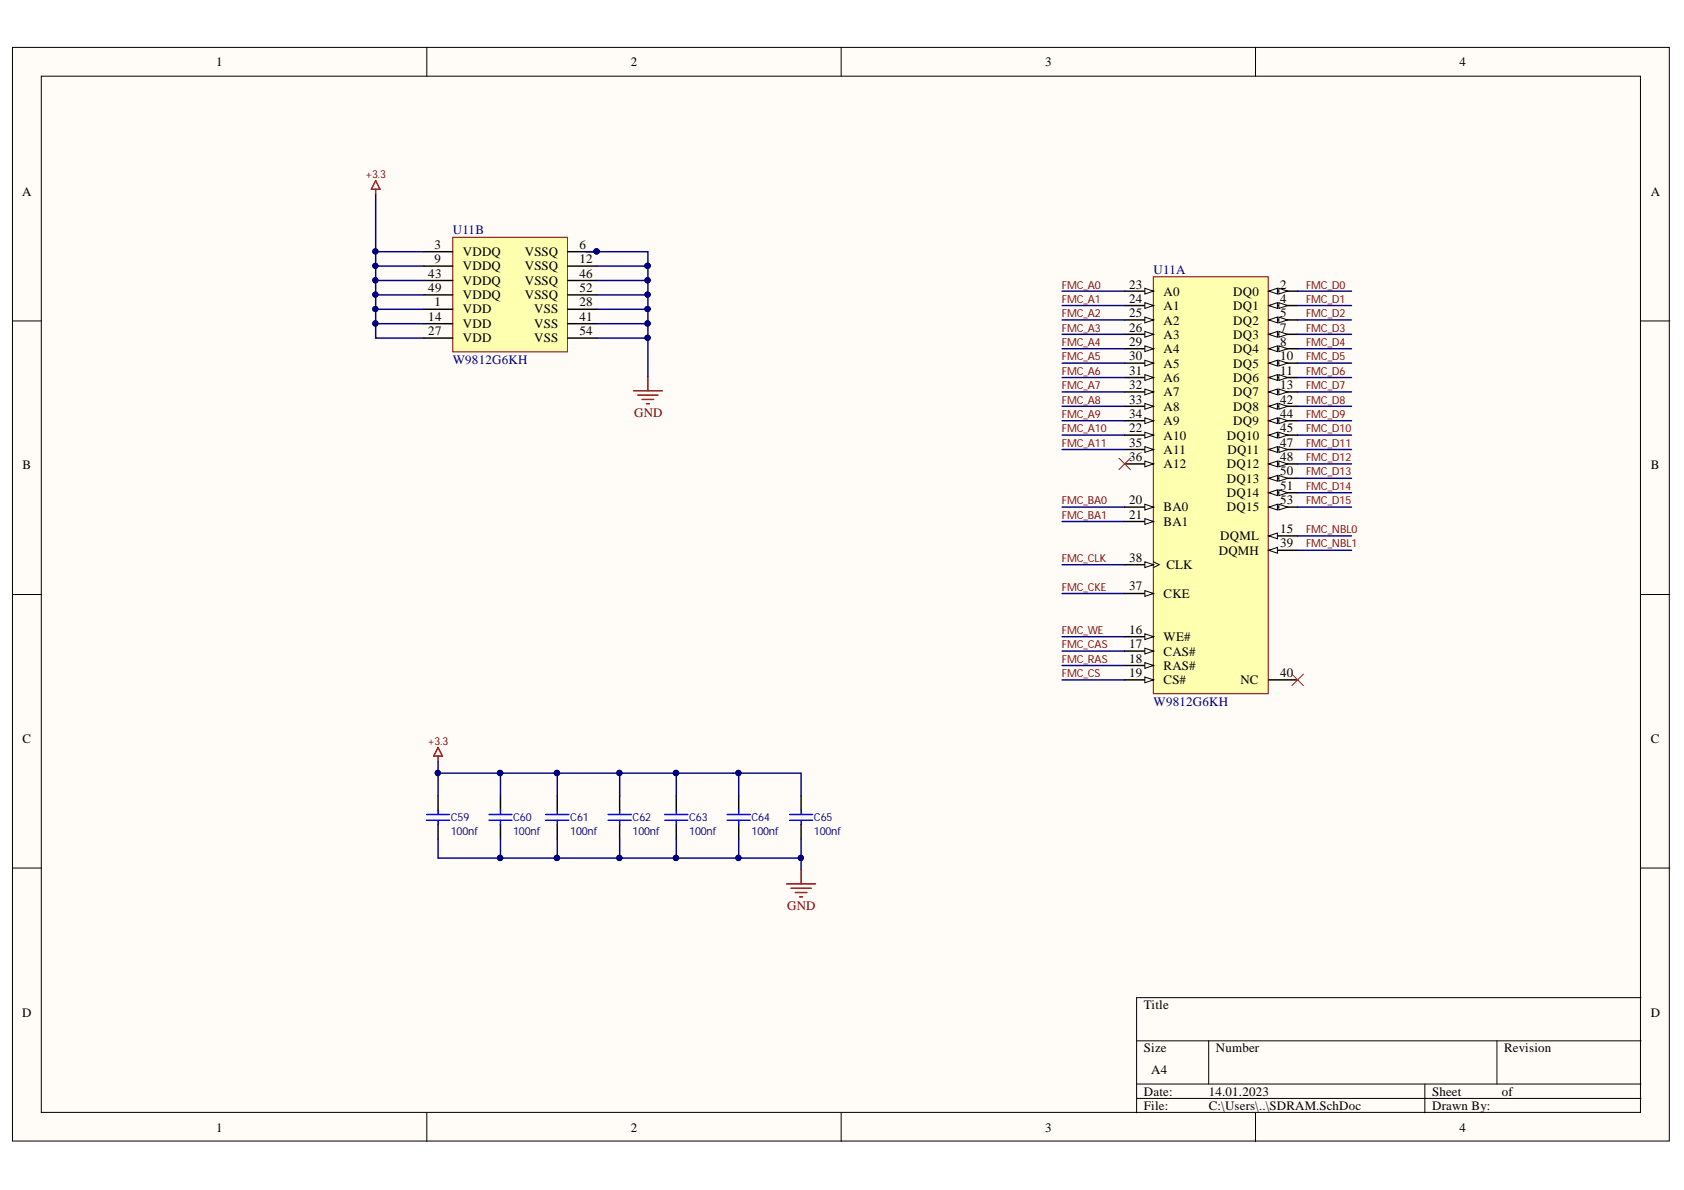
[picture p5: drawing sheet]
<svg xmlns="http://www.w3.org/2000/svg" width="297mm" height="210mm" viewBox="0 0 297 210" stroke-linecap="round" stroke-linejoin="round" font-family="sans-serif">
<g fill="#fffcf8" stroke="#000" stroke-width=".18">
<path d="M2.2 8.4h292.2v192.9h-292.2z"/>
<path d="M7.3 13.4h282.1v182.8h-282.1z"/>
</g>
<g fill="none" stroke="#000" stroke-width=".18">
<path d="M75.3 8.4v5M148.4 8.4v5M221.5 8.4v5M2.2 56.6h5.1M289.5 56.6h5M2.2 104.9h5.1M289.5 104.9h5M2.2 153.1h5.1M289.5 153.1h5M289.5 176h-89v20.3M75.3 196.3v5.1M148.4 196.3v5.1"/>
<path d="M200.5 183.6h89M200.5 191.2h89M200.5 193.8h89M213.2 183.6v7.6M221.5 196.3v5.1M251.3 191.2v5.1M264 183.6v7.6"/>
</g>
<path d="M203.4 48.8h20.3v73.6h-20.3z" fill="#ffffb0" stroke="#800000" stroke-width=".18"/>
<path d="M223.8 51.4h5.1" fill="none" stroke="#000" stroke-width=".25"/>
<path d="M223.8 51.4l1.5-.6v1.1z" fill="#fffcf8"/>
<path d="M223.8 51.4l1.5-.6v1.1z" fill="none" stroke="#000" stroke-width=".18"/>
<path d="M225.6 50.8l1.5 .6-1.5 .5z" fill="#fffcf8"/>
<path d="M225.6 50.8l1.5 .6-1.5 .5z" fill="none" stroke="#000" stroke-width=".18"/>
<path d="M223.8 53.9h5.1" fill="none" stroke="#000" stroke-width=".25"/>
<path d="M223.8 53.9l1.5-.5v1z" fill="#fffcf8"/>
<path d="M223.8 53.9l1.5-.5v1z" fill="none" stroke="#000" stroke-width=".18"/>
<path d="M225.6 53.4l1.5 .5-1.5 .5z" fill="#fffcf8"/>
<path d="M225.6 53.4l1.5 .5-1.5 .5z" fill="none" stroke="#000" stroke-width=".18"/>
<path d="M223.8 56.4h5.1" fill="none" stroke="#000" stroke-width=".25"/>
<path d="M223.8 56.4l1.5-.5v1z" fill="#fffcf8"/>
<path d="M223.8 56.4l1.5-.5v1z" fill="none" stroke="#000" stroke-width=".18"/>
<path d="M225.6 55.9l1.5 .5-1.5 .5z" fill="#fffcf8"/>
<path d="M225.6 55.9l1.5 .5-1.5 .5z" fill="none" stroke="#000" stroke-width=".18"/>
<path d="M198.4 71.7h5.1" fill="none" stroke="#000" stroke-width=".25"/>
<path d="M201.9 71.2l1.6 .5-1.6 .5z" fill="#fffcf8"/>
<path d="M201.9 71.2l1.6 .5-1.6 .5z" fill="none" stroke="#000" stroke-width=".18"/>
<path d="M223.8 97.1h5.1" fill="none" stroke="#000" stroke-width=".25"/>
<path d="M223.8 97.1l1.5-.5v1z" fill="#fffcf8"/>
<path d="M223.8 97.1l1.5-.5v1z" fill="none" stroke="#000" stroke-width=".18"/>
<path d="M223.8 71.7h5.1M223.8 119.9h5.1" fill="none" stroke="#000" stroke-width=".25"/>
<path d="M223.8 71.7l1.5-.5v1z" fill="#fffcf8"/>
<path d="M223.8 71.7l1.5-.5v1z" fill="none" stroke="#000" stroke-width=".18"/>
<path d="M225.6 71.2l1.5 .5-1.5 .5z" fill="#fffcf8"/>
<path d="M225.6 71.2l1.5 .5-1.5 .5z" fill="none" stroke="#000" stroke-width=".18"/>
<path d="M223.8 74.2h5.1" fill="none" stroke="#000" stroke-width=".25"/>
<path d="M223.8 74.2l1.5-.5v1z" fill="#fffcf8"/>
<path d="M223.8 74.2l1.5-.5v1z" fill="none" stroke="#000" stroke-width=".18"/>
<path d="M225.6 73.7l1.5 .5-1.5 .5z" fill="#fffcf8"/>
<path d="M225.6 73.7l1.5 .5-1.5 .5z" fill="none" stroke="#000" stroke-width=".18"/>
<path d="M223.8 76.8h5.1" fill="none" stroke="#000" stroke-width=".25"/>
<path d="M223.8 76.8l1.5-.6v1.1z" fill="#fffcf8"/>
<path d="M223.8 76.8l1.5-.6v1.1z" fill="none" stroke="#000" stroke-width=".18"/>
<path d="M225.6 76.2l1.5 .6-1.5 .5z" fill="#fffcf8"/>
<path d="M225.6 76.2l1.5 .6-1.5 .5z" fill="none" stroke="#000" stroke-width=".18"/>
<path d="M223.8 79.3h5.1" fill="none" stroke="#000" stroke-width=".25"/>
<path d="M223.8 79.3l1.5-.5v1z" fill="#fffcf8"/>
<path d="M223.8 79.3l1.5-.5v1z" fill="none" stroke="#000" stroke-width=".18"/>
<path d="M225.6 78.8l1.5 .5-1.5 .5z" fill="#fffcf8"/>
<path d="M225.6 78.8l1.5 .5-1.5 .5z" fill="none" stroke="#000" stroke-width=".18"/>
<path d="M223.8 81.8h5.1" fill="none" stroke="#000" stroke-width=".25"/>
<path d="M223.8 81.8l1.5-.5v1z" fill="#fffcf8"/>
<path d="M223.8 81.8l1.5-.5v1z" fill="none" stroke="#000" stroke-width=".18"/>
<path d="M225.6 81.3l1.5 .5-1.5 .5z" fill="#fffcf8"/>
<path d="M225.6 81.3l1.5 .5-1.5 .5z" fill="none" stroke="#000" stroke-width=".18"/>
<path d="M223.8 84.4h5.1" fill="none" stroke="#000" stroke-width=".25"/>
<path d="M223.8 84.4l1.5-.5v1z" fill="#fffcf8"/>
<path d="M223.8 84.4l1.5-.5v1z" fill="none" stroke="#000" stroke-width=".18"/>
<path d="M225.6 83.9l1.5 .5-1.5 .5z" fill="#fffcf8"/>
<path d="M225.6 83.9l1.5 .5-1.5 .5z" fill="none" stroke="#000" stroke-width=".18"/>
<path d="M223.8 86.9h5.1" fill="none" stroke="#000" stroke-width=".25"/>
<path d="M223.8 86.9l1.5-.5v1z" fill="#fffcf8"/>
<path d="M223.8 86.9l1.5-.5v1z" fill="none" stroke="#000" stroke-width=".18"/>
<path d="M225.6 86.4l1.5 .5-1.5 .5z" fill="#fffcf8"/>
<path d="M225.6 86.4l1.5 .5-1.5 .5z" fill="none" stroke="#000" stroke-width=".18"/>
<path d="M223.8 89.4h5.1" fill="none" stroke="#000" stroke-width=".25"/>
<path d="M223.8 89.4l1.5-.5v1.1z" fill="#fffcf8"/>
<path d="M223.8 89.4l1.5-.5v1.1z" fill="none" stroke="#000" stroke-width=".18"/>
<path d="M225.6 88.9l1.5 .5-1.5 .6z" fill="#fffcf8"/>
<path d="M225.6 88.9l1.5 .5-1.5 .6z" fill="none" stroke="#000" stroke-width=".18"/>
<path d="M223.8 59h5.1" fill="none" stroke="#000" stroke-width=".25"/>
<path d="M223.8 59l1.5-.5v1z" fill="#fffcf8"/>
<path d="M223.8 59l1.5-.5v1z" fill="none" stroke="#000" stroke-width=".18"/>
<path d="M225.6 58.5l1.5 .5-1.5 .5z" fill="#fffcf8"/>
<path d="M225.6 58.5l1.5 .5-1.5 .5z" fill="none" stroke="#000" stroke-width=".18"/>
<path d="M223.8 61.5h5.1" fill="none" stroke="#000" stroke-width=".25"/>
<path d="M223.8 61.5l1.5-.5v1z" fill="#fffcf8"/>
<path d="M223.8 61.5l1.5-.5v1z" fill="none" stroke="#000" stroke-width=".18"/>
<path d="M225.6 61l1.5 .5-1.5 .5z" fill="#fffcf8"/>
<path d="M225.6 61l1.5 .5-1.5 .5z" fill="none" stroke="#000" stroke-width=".18"/>
<path d="M223.8 64.1h5.1" fill="none" stroke="#000" stroke-width=".25"/>
<path d="M223.8 64.1l1.5-.6v1.1z" fill="#fffcf8"/>
<path d="M223.8 64.1l1.5-.6v1.1z" fill="none" stroke="#000" stroke-width=".18"/>
<path d="M225.6 63.5l1.5 .6-1.5 .5z" fill="#fffcf8"/>
<path d="M225.6 63.5l1.5 .6-1.5 .5z" fill="none" stroke="#000" stroke-width=".18"/>
<path d="M223.8 66.6h5.1" fill="none" stroke="#000" stroke-width=".25"/>
<path d="M223.8 66.6l1.5-.5v1z" fill="#fffcf8"/>
<path d="M223.8 66.6l1.5-.5v1z" fill="none" stroke="#000" stroke-width=".18"/>
<path d="M225.6 66.1l1.5 .5-1.5 .5z" fill="#fffcf8"/>
<path d="M225.6 66.1l1.5 .5-1.5 .5z" fill="none" stroke="#000" stroke-width=".18"/>
<path d="M223.8 69.1h5.1" fill="none" stroke="#000" stroke-width=".25"/>
<path d="M223.8 69.1l1.5-.5v1z" fill="#fffcf8"/>
<path d="M223.8 69.1l1.5-.5v1z" fill="none" stroke="#000" stroke-width=".18"/>
<path d="M225.6 68.6l1.5 .5-1.5 .5z" fill="#fffcf8"/>
<path d="M225.6 68.6l1.5 .5-1.5 .5z" fill="none" stroke="#000" stroke-width=".18"/>
<path d="M223.8 94.5h5.1" fill="none" stroke="#000" stroke-width=".25"/>
<path d="M223.8 94.5l1.5-.5v1z" fill="#fffcf8"/>
<path d="M223.8 94.5l1.5-.5v1z" fill="none" stroke="#000" stroke-width=".18"/>
<path d="M198.4 76.8h5.1" fill="none" stroke="#000" stroke-width=".25"/>
<path d="M201.9 76.2l1.6 .6-1.6 .5z" fill="#fffcf8"/>
<path d="M201.9 76.2l1.6 .6-1.6 .5z" fill="none" stroke="#000" stroke-width=".18"/>
<path d="M198.4 51.4h5.1" fill="none" stroke="#000" stroke-width=".25"/>
<path d="M201.9 50.8l1.6 .6-1.6 .5z" fill="#fffcf8"/>
<path d="M201.9 50.8l1.6 .6-1.6 .5z" fill="none" stroke="#000" stroke-width=".18"/>
<path d="M198.4 53.9h5.1" fill="none" stroke="#000" stroke-width=".25"/>
<path d="M201.9 53.4l1.6 .5-1.6 .5z" fill="#fffcf8"/>
<path d="M201.9 53.4l1.6 .5-1.6 .5z" fill="none" stroke="#000" stroke-width=".18"/>
<path d="M198.4 56.4h5.1" fill="none" stroke="#000" stroke-width=".25"/>
<path d="M201.9 55.9l1.6 .5-1.6 .5z" fill="#fffcf8"/>
<path d="M201.9 55.9l1.6 .5-1.6 .5z" fill="none" stroke="#000" stroke-width=".18"/>
<path d="M198.4 59h5.1" fill="none" stroke="#000" stroke-width=".25"/>
<path d="M201.9 58.5l1.6 .5-1.6 .5z" fill="#fffcf8"/>
<path d="M201.9 58.5l1.6 .5-1.6 .5z" fill="none" stroke="#000" stroke-width=".18"/>
<path d="M198.4 61.5h5.1" fill="none" stroke="#000" stroke-width=".25"/>
<path d="M201.9 61l1.6 .5-1.6 .5z" fill="#fffcf8"/>
<path d="M201.9 61l1.6 .5-1.6 .5z" fill="none" stroke="#000" stroke-width=".18"/>
<path d="M198.4 64.1h5.1" fill="none" stroke="#000" stroke-width=".25"/>
<path d="M201.9 63.5l1.6 .6-1.6 .5z" fill="#fffcf8"/>
<path d="M201.9 63.5l1.6 .6-1.6 .5z" fill="none" stroke="#000" stroke-width=".18"/>
<path d="M198.4 66.6h5.1" fill="none" stroke="#000" stroke-width=".25"/>
<path d="M201.9 66.1l1.6 .5-1.6 .5z" fill="#fffcf8"/>
<path d="M201.9 66.1l1.6 .5-1.6 .5z" fill="none" stroke="#000" stroke-width=".18"/>
<path d="M198.4 69.1h5.1" fill="none" stroke="#000" stroke-width=".25"/>
<path d="M201.9 68.6l1.6 .5-1.6 .5z" fill="#fffcf8"/>
<path d="M201.9 68.6l1.6 .5-1.6 .5z" fill="none" stroke="#000" stroke-width=".18"/>
<path d="M198.4 74.2h5.1" fill="none" stroke="#000" stroke-width=".25"/>
<path d="M201.9 73.7l1.6 .5-1.6 .5z" fill="#fffcf8"/>
<path d="M201.9 73.7l1.6 .5-1.6 .5z" fill="none" stroke="#000" stroke-width=".18"/>
<path d="M198.4 79.3h5.1" fill="none" stroke="#000" stroke-width=".25"/>
<path d="M201.9 78.8l1.6 .5-1.6 .5z" fill="#fffcf8"/>
<path d="M201.9 78.8l1.6 .5-1.6 .5z" fill="none" stroke="#000" stroke-width=".18"/>
<path d="M198.4 81.8h5.1" fill="none" stroke="#000" stroke-width=".25"/>
<path d="M201.9 81.3l1.6 .5-1.6 .5z" fill="#fffcf8"/>
<path d="M201.9 81.3l1.6 .5-1.6 .5z" fill="none" stroke="#000" stroke-width=".18"/>
<path d="M198.4 104.7h5.1" fill="none" stroke="#000" stroke-width=".25"/>
<path d="M201.9 104.2l1.6 .5-1.6 .5z" fill="#fffcf8"/>
<path d="M203.5 99.1l1 .5-1 .5M201.9 104.2l1.6 .5-1.6 .5z" fill="none" stroke="#000" stroke-width=".18"/>
<path d="M198.4 99.6h5.1" fill="none" stroke="#000" stroke-width=".25"/>
<path d="M201.9 99.1l1.6 .5-1.6 .5z" fill="#fffcf8"/>
<path d="M201.9 99.1l1.6 .5-1.6 .5z" fill="none" stroke="#000" stroke-width=".18"/>
<path d="M198.4 89.4h5.1" fill="none" stroke="#000" stroke-width=".25"/>
<path d="M201.9 88.9l1.6 .5-1.6 .6z" fill="#fffcf8"/>
<path d="M201.9 88.9l1.6 .5-1.6 .6z" fill="none" stroke="#000" stroke-width=".18"/>
<path d="M198.4 92h5.1" fill="none" stroke="#000" stroke-width=".25"/>
<path d="M201.9 91.5l1.6 .5-1.6 .5z" fill="#fffcf8"/>
<path d="M201.9 91.5l1.6 .5-1.6 .5z" fill="none" stroke="#000" stroke-width=".18"/>
<path d="M198.4 112.3h5.1" fill="none" stroke="#000" stroke-width=".25"/>
<path d="M201.9 111.8l1.6 .5-1.6 .5z" fill="#fffcf8"/>
<path d="M201.9 111.8l1.6 .5-1.6 .5z" fill="none" stroke="#000" stroke-width=".18"/>
<path d="M198.4 114.8h5.1" fill="none" stroke="#000" stroke-width=".25"/>
<path d="M201.9 114.3l1.6 .5-1.6 .6z" fill="#fffcf8"/>
<path d="M201.9 114.3l1.6 .5-1.6 .6z" fill="none" stroke="#000" stroke-width=".18"/>
<path d="M198.4 117.4h5.1" fill="none" stroke="#000" stroke-width=".25"/>
<path d="M201.9 116.9l1.6 .5-1.6 .5z" fill="#fffcf8"/>
<path d="M201.9 116.9l1.6 .5-1.6 .5z" fill="none" stroke="#000" stroke-width=".18"/>
<path d="M198.4 119.9h5.1" fill="none" stroke="#000" stroke-width=".25"/>
<path d="M201.9 119.4l1.6 .5-1.6 .5z" fill="#fffcf8"/>
<path d="M201.9 119.4l1.6 .5-1.6 .5z" fill="none" stroke="#000" stroke-width=".18"/>
<path d="M197.4 80.8l2 2M199.4 80.8l-2 2M227.9 118.9l2 2M229.9 118.9l-2 2" fill="none" stroke="#f00" stroke-width=".18"/>
<path d="M79.9 41.9h20.2v20.2h-20.2z" fill="#ffffb0" stroke="#800000" stroke-width=".18"/>
<g fill="none" stroke="#000" stroke-width=".25">
<path d="M74.8 54.6h5.1M74.8 44.4h5.1M74.8 57.1h5.1M74.8 49.5h5.1M74.8 52h5.1M74.8 59.6h5.1M74.8 46.9h5.1M100.2 54.6h5.1M100.2 44.4h5.1M100.2 57.1h5.1M100.2 49.5h5.1M100.2 52h5.1"/>
<path d="M100.2 59.6h5.1M100.2 46.9h5.1M77.3 140.4v2.5M77.3 145.4v2.6M88.3 140.4v2.5M88.3 145.4v2.6M98.3 140.4v2.5M98.3 145.4v2.6M109.3 140.4v2.5M109.3 145.4v2.6M119.3 140.4v2.5M119.3 145.4v2.6"/>
<path d="M130.3 140.4v2.5M130.3 145.4v2.6M141.3 140.4v2.5M141.3 145.4v2.6"/>
</g>
<g fill="#000080" stroke="#000080" stroke-width=".18">
<circle cx="105.2" cy="44.3" r=".46"/>
<circle cx="114.2" cy="52" r=".46"/>
<circle cx="114.2" cy="49.4" r=".47"/>
<circle cx="66.2" cy="52" r=".46"/>
<circle cx="66.2" cy="49.4" r=".46"/>
<circle cx="66.2" cy="57.1" r=".46"/>
<circle cx="66.2" cy="54.5" r=".46"/>
<circle cx="66.2" cy="46.9" r=".46"/>
<circle cx="66.2" cy="44.3" r=".46"/>
<circle cx="114.2" cy="59.6" r=".46"/>
<circle cx="114.2" cy="57.1" r=".47"/>
<circle cx="114.2" cy="54.5" r=".46"/>
<circle cx="77.2" cy="136.3" r=".46"/>
<circle cx="88.2" cy="136.3" r=".47"/>
<circle cx="98.2" cy="136.3" r=".47"/>
<circle cx="98.2" cy="151.3" r=".47"/>
<circle cx="88.2" cy="151.3" r=".47"/>
<circle cx="114.2" cy="46.9" r=".46"/>
<circle cx="141.2" cy="151.3" r=".46"/>
<circle cx="130.2" cy="151.3" r=".46"/>
<circle cx="119.2" cy="151.3" r=".47"/>
<circle cx="109.2" cy="151.3" r=".46"/>
<circle cx="109.2" cy="136.3" r=".46"/>
<circle cx="119.2" cy="136.3" r=".47"/>
<circle cx="130.2" cy="136.3" r=".46"/>
</g>
<g fill="none" stroke="#800000" stroke-width=".25">
<path d="M66.3 31.9l.7 1.5h-1.5zM66.3 33.4v1M111.7 68.9h5.1M112.5 69.7h3.6M113.3 70.5h2M114 71.2h.5M114.3 66.4v2.5M77.3 131.8l.7 1.6h-1.5zM77.3 133.4v1M138.8 155.9h5M139.5 156.7h3.6M140.3 157.4h2"/>
<path d="M141.1 158.2h.5M141.3 153.4v2.5"/>
</g>
<g fill="none" stroke="#00f" stroke-width=".25">
<path d="M75.2 143.7h4.1M75.2 144.7h4.1M77.3 142.9v.8M77.3 144.7v.7M86.2 143.7h4.1M86.2 144.7h4.1M88.3 142.9v.8M88.3 144.7v.7M96.3 143.7h4M96.3 144.7h4M98.3 142.9v.8M98.3 144.7v.7"/>
<path d="M107.3 143.7h4M107.3 144.7h4M109.3 142.9v.8M109.3 144.7v.7M117.3 143.7h4M117.3 144.7h4M119.3 142.9v.8M119.3 144.7v.7M128.3 143.7h4M128.3 144.7h4M130.3 142.9v.8M130.3 144.7v.7"/>
<path d="M139.3 143.7h4M139.3 144.7h4M141.3 142.9v.8M141.3 144.7v.7"/>
</g>
<g fill="none" stroke="#000080" stroke-width=".25">
<path d="M66.3 34.4v10h8.5M66.3 46.9v2.6h8.5M66.3 44.4v2.5h8.5M66.3 49.5v2.5M66.3 54.6v2.5M74.8 57.1h-8.5v2.5h8.5M74.8 52h-8.5v2.6h8.5M103.3 44.4h11v2.5M105.3 57.1h9v2.5h-9M105.3 52h9v2.6h-9M105.3 46.9h9M114.3 46.9v2.6h-9"/>
<path d="M114.3 49.5v2.5M114.3 54.6v2.5M114.3 59.6v6.8M187.3 51.4h11.1M187.3 53.9h11.1M187.3 56.4h11.1M187.3 59h11.1M228.9 51.4h9.5M228.9 53.9h9.5M228.9 56.4h9.5M228.9 59h9.5M187.3 61.5h11.1"/>
<path d="M187.3 64.1h11.1M187.3 66.6h11.1M187.3 69.1h11.1M187.3 71.7h11.1M187.3 74.2h11.1M187.3 76.8h11.1M187.3 79.3h11.1M228.9 61.5h9.5M228.9 64.1h9.5M228.9 66.6h9.5M228.9 69.1h9.5M228.9 71.7h9.5"/>
<path d="M228.9 74.2h9.5M228.9 76.8h9.5M228.9 79.3h9.5M187.3 89.4h11.1M187.3 92h11.1M187.3 99.6h11.1M228.9 89.4h9.5M228.9 81.8h9.5M228.9 84.4h9.5M228.9 86.9h9.5M228.9 94.5h9.5M228.9 97.1h9.5"/>
<path d="M187.3 104.7h11.1M187.3 112.3h11.1M187.3 114.8h11.1M187.3 117.4h11.1M187.3 119.9h11.1M77.3 134.4v2h21v4M77.3 136.4v4M88.3 136.4v4M98.3 136.4h32v4M109.3 136.4v4M119.3 136.4v4M130.3 136.4h11v4"/>
<path d="M77.3 148v3.4h64v2M88.3 148v3.4M98.3 148v3.4M109.3 148v3.4M119.3 148v3.4M130.3 148v3.4M141.3 148v3.4"/>
</g>
<g font-size="2.3">
<text x="38.2" y="11.7">1</text>
<text x="111.3" y="11.7">2</text>
<text x="184.4" y="11.7">3</text>
<text x="257.5" y="11.7">4</text>
<text x="3.9" y="34.5">A</text>
<text x="291.2" y="34.5">A</text>
<text x="76.7" y="43.9">3</text>
<text x="76.7" y="46.4">9</text>
<text x="81.6" y="45.2">VDDQ</text>
<text x="81.6" y="47.7">VDDQ</text>
<text x="92.6" y="45.2">VSSQ</text>
<text x="92.6" y="47.7">VSSQ</text>
<text x="102.2" y="43.9">6</text>
<text x="102.2" y="46.4">12</text>
<text x="75.6" y="49">43</text>
<text x="75.6" y="51.5">49</text>
<text x="81.6" y="50.2">VDDQ</text>
<text x="81.6" y="52.8">VDDQ</text>
<text x="92.6" y="50.2">VSSQ</text>
<text x="92.6" y="52.8">VSSQ</text>
<text x="102.2" y="49">46</text>
<text x="102.2" y="51.5">52</text>
<text x="199.2" y="50.9">23</text>
<text x="199.2" y="53.4">24</text>
<text x="205.3" y="52.2">A0</text>
<text x="217.5" y="52.2">DQ0</text>
<text x="225.8" y="50.9">2</text>
<text x="225.8" y="53.4">4</text>
<text x="75.6" y="56.6">14</text>
<text x="75.6" y="59.1">27</text>
<text x="76.7" y="54">1</text>
<text x="81.6" y="55.3">VDD</text>
<text x="81.6" y="57.8">VDD</text>
<text x="94.3" y="57.8">VSS</text>
<text x="94.3" y="55.3">VSS</text>
<text x="102.2" y="56.6">41</text>
<text x="102.2" y="59.1">54</text>
<text x="102.2" y="54">28</text>
<text x="199.2" y="56">25</text>
<text x="199.2" y="58.5">26</text>
<text x="205.3" y="54.7">A1</text>
<text x="205.3" y="57.2">A2</text>
<text x="205.3" y="59.8">A3</text>
<text x="217.5" y="54.7">DQ1</text>
<text x="217.5" y="57.2">DQ2</text>
<text x="217.5" y="59.8">DQ3</text>
<text x="225.8" y="56">5</text>
<text x="225.8" y="58.5">7</text>
<text x="81.6" y="60.4">VDD</text>
<text x="94.3" y="60.4">VSS</text>
<text x="199.2" y="61">29</text>
<text x="199.2" y="63.6">30</text>
<text x="205.3" y="62.3">A4</text>
<text x="205.3" y="64.8">A5</text>
<text x="217.5" y="62.3">DQ4</text>
<text x="217.5" y="64.8">DQ5</text>
<text x="225.8" y="61">8</text>
<text x="225.8" y="63.6">10</text>
<text x="199.2" y="71.2">33</text>
<text x="199.2" y="66.1">31</text>
<text x="199.2" y="68.7">32</text>
<text x="205.3" y="67.4">A6</text>
<text x="205.3" y="69.9">A7</text>
<text x="217.5" y="67.4">DQ6</text>
<text x="217.5" y="69.9">DQ7</text>
<text x="225.8" y="71.2">42</text>
<text x="225.8" y="66.1">11</text>
<text x="225.8" y="68.7">13</text>
<text x="199.2" y="76.3">22</text>
<text x="199.2" y="73.7">34</text>
<text x="205.3" y="72.5">A8</text>
<text x="205.3" y="77.5">A10</text>
<text x="205.3" y="75">A9</text>
<text x="216.4" y="77.5">DQ10</text>
<text x="217.5" y="72.5">DQ8</text>
<text x="217.5" y="75">DQ9</text>
<text x="225.8" y="73.7">44</text>
<text x="225.8" y="76.3">45</text>
<text x="4" y="82.8">B</text>
<text x="199.2" y="78.8">35</text>
<text x="199.2" y="81.3">36</text>
<text x="205.3" y="80.1">A11</text>
<text x="205.3" y="82.6">A12</text>
<text x="216.4" y="82.6">DQ12</text>
<text x="216.5" y="80.1">DQ11</text>
<text x="225.8" y="78.8">47</text>
<text x="225.8" y="81.3">48</text>
<text x="225.8" y="83.9">50</text>
<text x="291.2" y="82.8">B</text>
<text x="199.2" y="88.9">20</text>
<text x="216.4" y="85.1">DQ13</text>
<text x="216.4" y="87.7">DQ14</text>
<text x="225.8" y="86.4">51</text>
<text x="225.8" y="88.9">53</text>
<text x="199.2" y="91.5">21</text>
<text x="205.3" y="90.2">BA0</text>
<text x="205.3" y="92.7">BA1</text>
<text x="215.2" y="95.3">DQML</text>
<text x="216.4" y="90.2">DQ15</text>
<text x="225.8" y="94">15</text>
<text x="199.2" y="99.1">38</text>
<text x="205.8" y="100.4">CLK</text>
<text x="215" y="97.8">DQMH</text>
<text x="225.8" y="96.5">39</text>
<text x="199.2" y="104.2">37</text>
<text x="205.3" y="105.4">CKE</text>
<text x="199.2" y="111.8">16</text>
<text x="205.3" y="113.1">WE#</text>
<text x="199.2" y="114.4">17</text>
<text x="199.2" y="116.9">18</text>
<text x="199.2" y="119.5">19</text>
<text x="205.3" y="115.7">CAS#</text>
<text x="205.3" y="118.2">RAS#</text>
<text x="225.8" y="119.5">40</text>
<text x="205.3" y="120.7">CS#</text>
<text x="218.8" y="120.7">NC</text>
<text x="4" y="131">C</text>
<text x="291.2" y="131">C</text>
<text x="3.9" y="179.3">D</text>
<text x="201.8" y="178">Title</text>
<text x="291.2" y="179.3">D</text>
<text x="201.8" y="185.6">Size</text>
<text x="214.5" y="185.6">Number</text>
<text x="265.3" y="185.6">Revision</text>
<text x="203.1" y="189.4">A4</text>
<text x="201.8" y="193.3">Date:</text>
<text x="201.8" y="195.8">File:</text>
<text x="213.2" y="193.3">14.01.2023</text>
<text x="213.2" y="195.8">C:\Users\..\SDRAM.SchDoc</text>
<text x="252.6" y="193.3">Sheet</text>
<text x="252.6" y="195.8">Drawn By:</text>
<text x="264.9" y="193.3">of</text>
<text x="38.2" y="199.6">1</text>
<text x="111.3" y="199.6">2</text>
<text x="184.4" y="199.6">3</text>
<text x="257.5" y="199.6">4</text>
</g>
<g font-size="2.3" fill="#000080">
<text x="79.9" y="41.3">U11B</text>
<text x="203.5" y="48.3">U11A</text>
<text x="79.9" y="64.3">W9812G6KH</text>
<text x="203.5" y="124.5">W9812G6KH</text>
</g>
<g font-size="2.3" fill="#800000">
<text x="111.8" y="73.6">GND</text>
<text x="138.8" y="160.5">GND</text>
</g>
<g font-size="1.9" fill="#800000">
<text x="64.4" y="31.4">+3.3</text>
<text x="187.3" y="50.9">FMC_A0</text>
<text x="187.3" y="53.4">FMC_A1</text>
<text x="230.4" y="50.9">FMC_D0</text>
<text x="230.4" y="53.4">FMC_D1</text>
<text x="187.3" y="56">FMC_A2</text>
<text x="187.3" y="58.5">FMC_A3</text>
<text x="230.4" y="56">FMC_D2</text>
<text x="230.4" y="58.5">FMC_D3</text>
<text x="187.3" y="61">FMC_A4</text>
<text x="187.3" y="63.6">FMC_A5</text>
<text x="230.4" y="61">FMC_D4</text>
<text x="230.4" y="63.6">FMC_D5</text>
<text x="187.3" y="66.1">FMC_A6</text>
<text x="187.3" y="68.7">FMC_A7</text>
<text x="187.3" y="71.2">FMC_A8</text>
<text x="230.4" y="66.1">FMC_D6</text>
<text x="230.4" y="68.7">FMC_D7</text>
<text x="230.4" y="71.2">FMC_D8</text>
<text x="187.3" y="73.7">FMC_A9</text>
<text x="187.3" y="76.3">FMC_A10</text>
<text x="230.4" y="73.7">FMC_D9</text>
<text x="230.4" y="76.3">FMC_D10</text>
<text x="187.3" y="78.8">FMC_A11</text>
<text x="230.4" y="78.8">FMC_D11</text>
<text x="230.4" y="81.3">FMC_D12</text>
<text x="230.4" y="83.9">FMC_D13</text>
<text x="187.3" y="88.9">FMC_BA0</text>
<text x="230.4" y="86.4">FMC_D14</text>
<text x="230.4" y="88.9">FMC_D15</text>
<text x="187.3" y="91.5">FMC_BA1</text>
<text x="230.4" y="94">FMC_NBL0</text>
<text x="187.3" y="99.2">FMC_CLK</text>
<text x="230.4" y="96.5">FMC_NBL1</text>
<text x="187.3" y="104.2">FMC_CKE</text>
<text x="187.3" y="111.8">FMC_WE</text>
<text x="187.3" y="114.4">FMC_CAS</text>
<text x="187.3" y="116.9">FMC_RAS</text>
<text x="187.3" y="119.5">FMC_CS</text>
<text x="75.4" y="131.4">+3.3</text>
</g>
<g font-size="1.9" fill="#000080">
<text x="79.5" y="144.7">C59</text>
<text x="79.5" y="147.3">100nf</text>
<text x="90.5" y="144.7">C60</text>
<text x="90.5" y="147.3">100nf</text>
<text x="100.6" y="144.7">C61</text>
<text x="100.6" y="147.3">100nf</text>
<text x="111.6" y="144.7">C62</text>
<text x="111.6" y="147.3">100nf</text>
<text x="121.6" y="144.7">C63</text>
<text x="121.6" y="147.3">100nf</text>
<text x="132.6" y="144.7">C64</text>
<text x="132.6" y="147.3">100nf</text>
<text x="143.6" y="144.7">C65</text>
<text x="143.6" y="147.3">100nf</text>
</g>
</svg>
